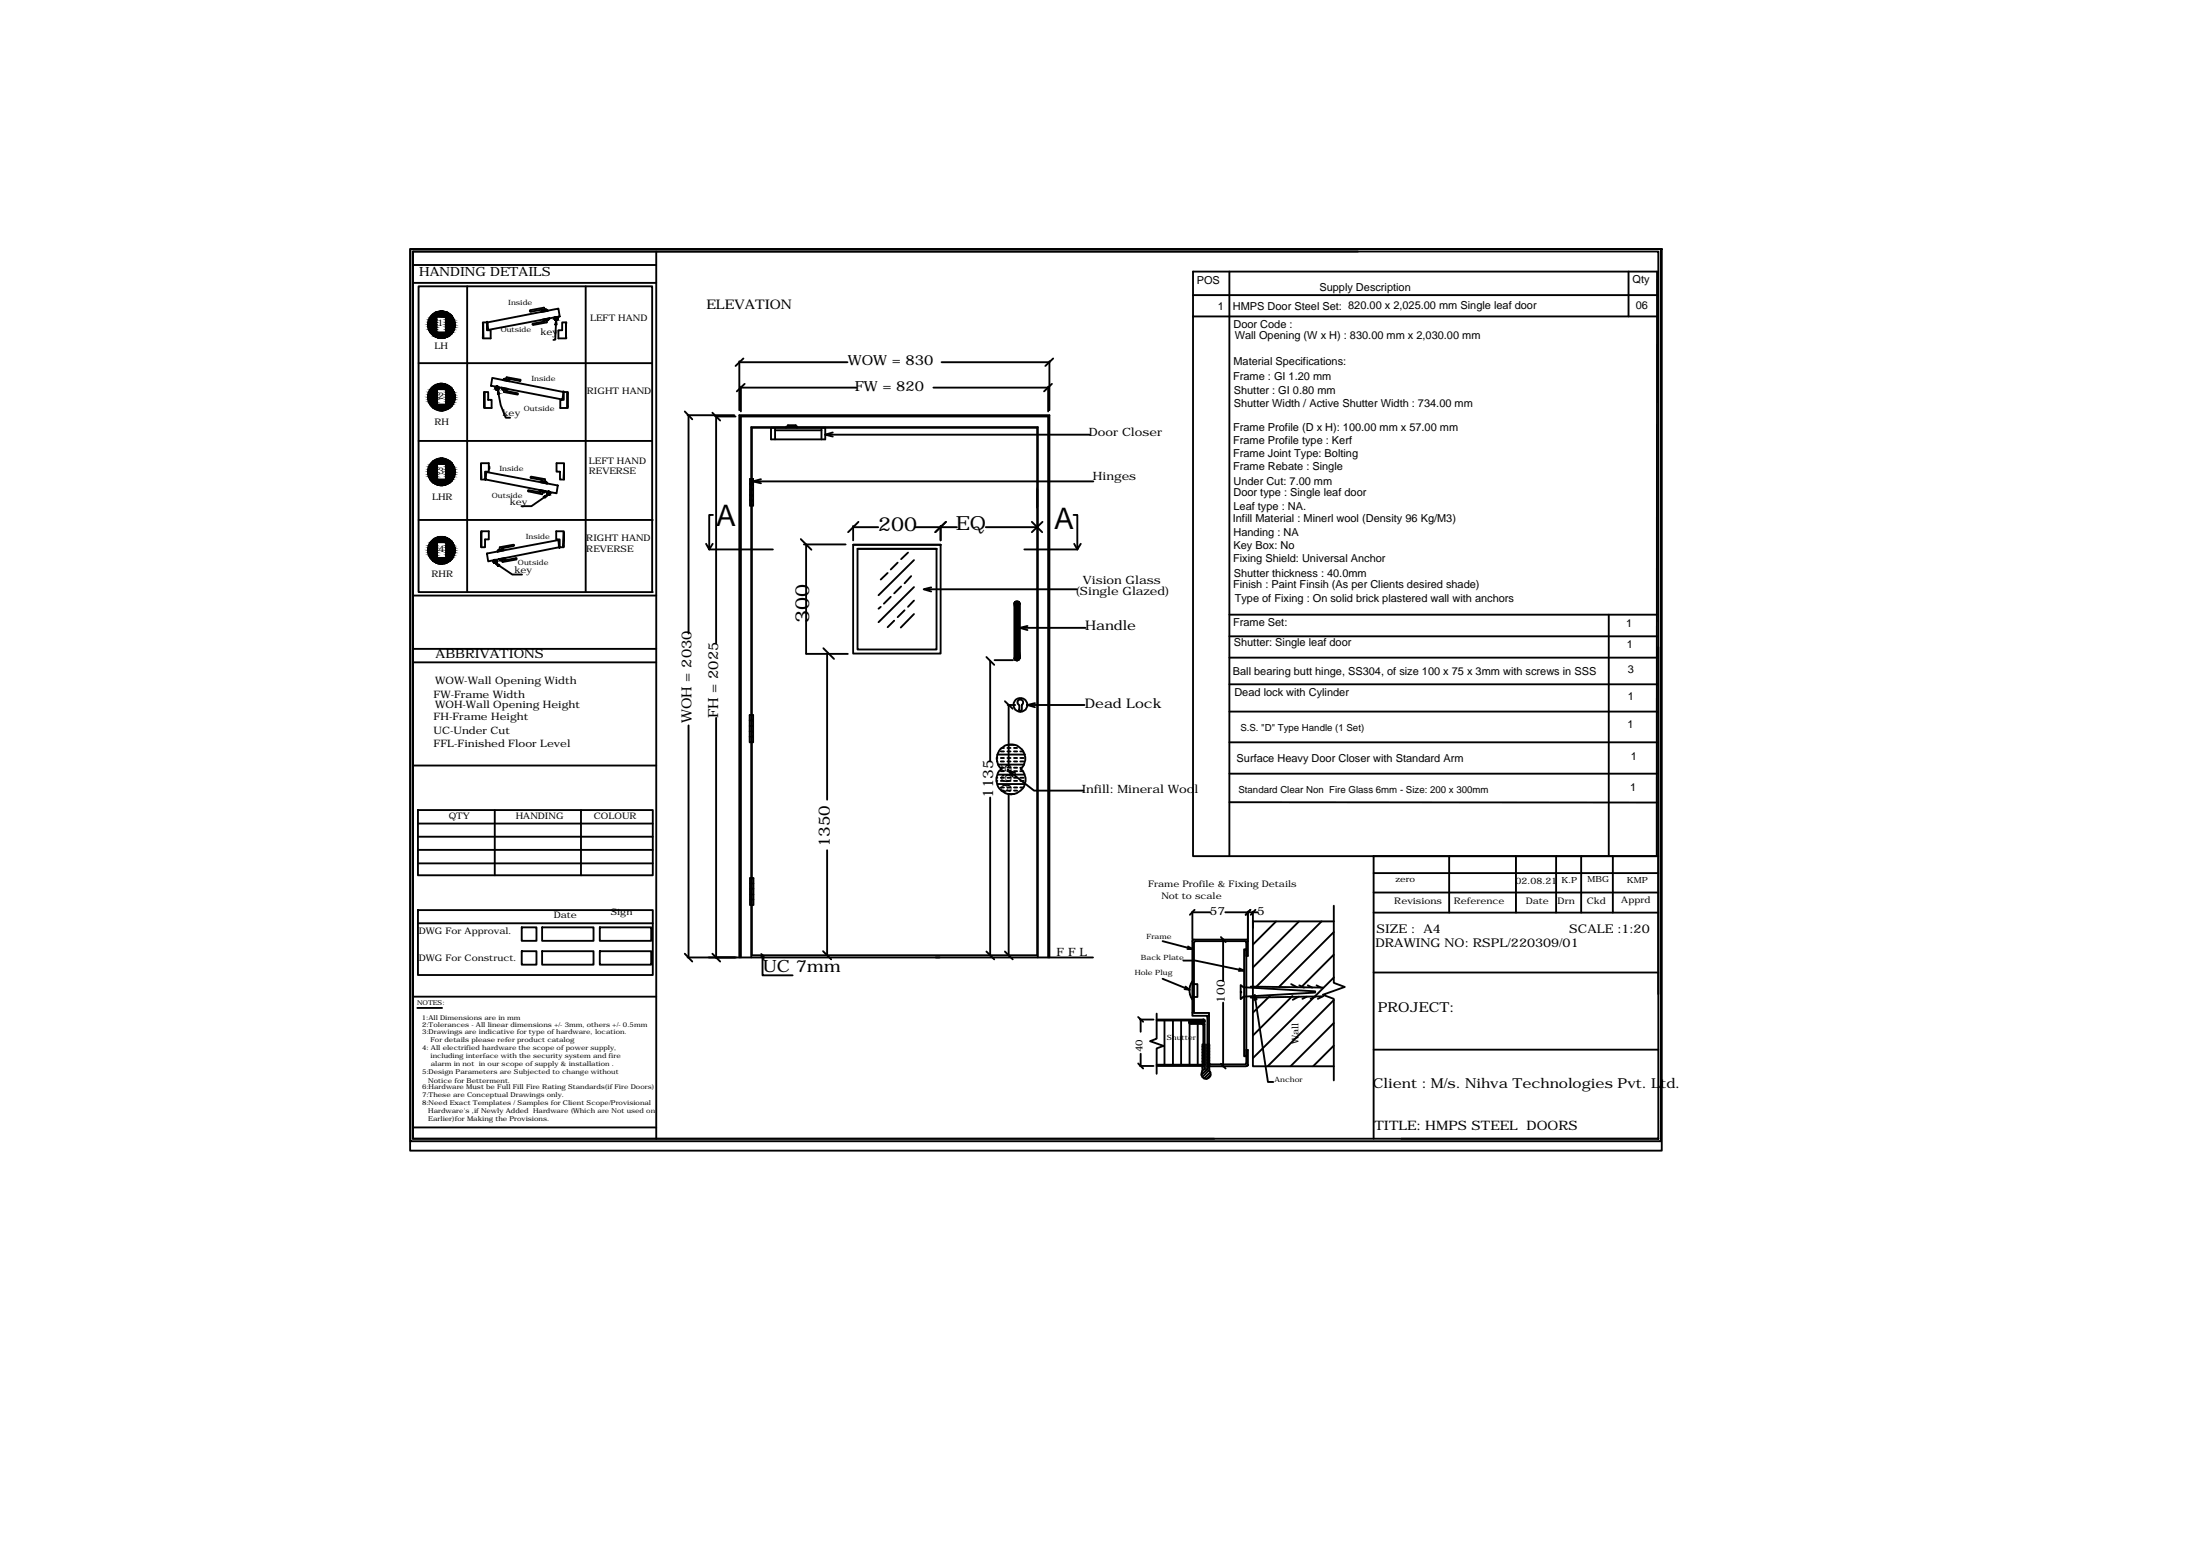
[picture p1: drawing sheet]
<svg xmlns="http://www.w3.org/2000/svg" width="297mm" height="210mm" viewBox="0 0 297 210" stroke-linecap="round" stroke-linejoin="round" font-family="sans-serif">
<!-- layer: 0 -->
<g fill="none" stroke="#000" stroke-width=".25">
<path d="M55.4 33.6h169v121.7h-169zM55.4 33.6h168.8v120.5h-168.8zM55.8 34h168.1v119.7h-168.1zM55.8 35.8h32.8M55.8 38.2h32.8M63.1 38.7v41.2M79.1 38.7v41.2M88.6 34v119.7M161.1 36.7h62.6v78.9h-62.6zM161.1 39.8h62.6M166 36.7v78.9M183.3 34h-127.5v119.7h108.2"/>
<path d="M219.9 36.7v6M56.5 49h31.6M56.5 59.5h31.6M57.8 43.8h1.1v.4zM57.8 43.8l1.1 .4h-1zM57.8 53.6h1.2v.3zM57.8 53.6l1.2 .3h-1.1zM57.9 43.5h1v.3zM57.9 43.5l1 .3h-1.1zM57.9 44.2h1v.3zM57.9 44.2l1 .3h-1zM57.9 53.3h1.1v.3z"/>
<path d="M57.9 53.3l1.1 .3h-1.2zM57.9 53.9h1.1v.4zM57.9 53.9l1.1 .4h-1.1zM57.9 43.2h1v.3zM57.9 43.2l1 .3h-1zM57.9 44.5h1v.3zM57.9 44.5l1 .3h-.8zM57.9 53h1.1v.3zM57.9 53l1.1 .3h-1.1zM57.9 54.3h1.1v.3zM57.9 54.3l1.1 .3h-.9zM58.1 42.9h.8v.3z"/>
<path d="M58.1 42.9l.8 .3h-1zM58.1 44.8h.8v.1zM58.1 44.8l.8 .1h-.7zM58.1 52.7h.9v.3zM58.1 52.7l.9 .3h-1.1zM58.1 54.6h.9zM58.2 42.8h.7v.1zM58.2 42.8l.7 .1h-.8zM58.2 44.9h2.9l-.1 .1zM58.2 44.9l2.8 .1h-2.7zM58.2 52.5l.1-.1 2.7 .1zM58.2 52.5h.8v.2z"/>
<path d="M58.2 52.5l.8 .2h-.9zM58.2 54.6h2.9l-.1 .2zM58.2 54.6l2.8 .2h-2.7zM58.3 42.6h2.7v.2zM58.3 42.6l2.7 .2h-2.8zM58.3 45h2.7l-.3 .3zM58.3 45l2.4 .3h-2.2zM58.3 52.4h2.7v.1zM58.3 54.8h2.7l-.3 .2zM58.3 54.8l2.4 .2h-2.2zM58.5 42.4l.3-.2 1.9 .2zM58.5 42.4h2.2l.3 .2z"/>
<path d="M58.5 42.4l2.5 .2h-2.7zM58.5 45.3h2.2l-.3 .1zM58.5 45.3l1.9 .1h-1.6zM58.5 52.2l.3-.2 1.9 .2zM58.5 52.2h2.2l.3 .2zM58.5 52.2l2.5 .2h-2.7zM58.5 55h2.2l-.3 .2zM58.5 55l1.9 .2h-1.6zM58.8 42.2l.3-.1 1.3 .1zM58.8 42.2h1.6l.3 .2zM58.8 45.4h1.6l-.3 .2zM58.8 45.4l1.3 .2h-1z"/>
<path d="M58.8 52l.3-.1 1.3 .1zM58.8 52h1.6l.3 .2zM58.8 55.2h1.6l-.3 .1zM58.8 55.2l1.3 .1h-1zM59.1 42.1l.4-.1 .6 .1zM59.1 42.1l1.3 .1zM59.1 45.6h1h-.3zM59.1 45.6h.7zM59.1 51.9l.4-.1 .6 .1zM59.1 51.9h1l.3 .1zM59.1 55.3h1l-.3 .1zM59.1 55.3l.7 .1z"/>
<path d="M59.5 42l.6 .1zM59.5 51.8l.6 .1zM60.2 42.8h.8l.1 .1zM60.2 42.8l.9 .1h-.9zM60.2 42.9h.9l.2 .3zM60.2 42.9l1.1 .3h-1.1zM60.2 43.2h1.1l.1 .3zM60.2 43.2l1.2 .3h-1.2zM60.2 43.5h1.2v.3zM60.2 43.5l1.2 .3h-1.2zM60.2 43.8h1.2v.4zM60.2 43.8l1.2 .4h-1.2z"/>
<path d="M60.2 44.2h1.2l-.1 .3zM60.2 44.2l1.1 .3h-1.1zM60.2 44.5h1.1l-.2 .3zM60.2 44.5l.9 .3h-.9zM60.2 44.8h.9v.1zM60.2 44.8l.9 .1h-.9zM60.2 52.5h.8l.1 .2zM60.2 52.5l.9 .2h-.9zM60.2 52.7h.9l.2 .3zM60.2 52.7l1.1 .3h-1.1zM60.2 53h1.1l.1 .3zM60.2 53l1.2 .3h-1.2z"/>
<path d="M60.2 53.3h1.2v.3zM60.2 53.3l1.2 .3h-1.2zM60.2 53.6h1.2v.3zM60.2 53.6l1.2 .3h-1.2zM60.2 53.9h1.2l-.1 .4zM60.2 53.9l1.1 .4h-1.1zM60.2 54.3h1.1l-.2 .3zM60.2 54.3l.9 .3h-.9zM60.2 54.6h.9zM65.2 43.7v-.2h.5v1.1h.6v1.1h-1.1v-.2M65.2 43.6l.1 2h-.1zM65.4 53.1v-.2h.5v1.1h.5v1.1h-1v-.2"/>
<path d="M65.4 53v1.9v-1.9M65.7 43.4l.1 .1zM65.8 43.5l9.6-1.8 .2 1-9.7 1.8zM66.5 51l9.6 1.9-.2 1-9.6-1.8zM66.9 52.3h.4zM66.9 52.3l.5 .1zM66.9 52.4h.5zM66.9 52.4h.5v.1zM66.9 52.4l.5 .1h-.5zM66.9 52.5h.5zM66.9 52.5h.4zM67 52.2h.2z"/>
<path d="M67 52.2h.3zM67 52.2l.3 .1zM67 52.5h.3zM67 52.5l.2 .1zM67 52.6h.2zM67.1 52.2h.1zM67.1 52.6h.1zM67.1 52.6h.1M67.2 52.6l.2 .5-.2 .1zM67.3 52.4a.2 .2 0 0 0-.2-.2 .2 .2 0 0 0-.2 .3 .2 .2 0 0 0 .3 0l.1-.1M67.3 53.2l.3 1.5 .7 1.7h.6M67.7 52.3l.9 .2v.1l-.9-.1z"/>
<path d="M67.8 52.6l.2 .1v.2l1.9 .3v-.1l-1.5-.3M67.8 52.5l.7 .1-.1 .1-.6-.1zM67.9 51.2l.9 .2v.1l-.9-.2zM68.1 51.1l.6 .2v.1l-.7-.2zM68.1 51.1h.2l.1-.2 1.9 .4M68.3 52.7h.1M68.4 52.7h.1M68.6 51.2l.1 .1M68.7 51.1l-.1 .1M68.7 51.1l1.5 .3M70.2 51.3l.1 .1h-.1M71.6 41.9l-.1 .1 .1 .1"/>
<path d="M73.1 42l.8-.2 .1 .2-.9 .1zM73.2 41.9l.6-.1v.1l-.6 .1zM73.2 41.7v.1M73.2 41.8l-1.5 .3M73.2 41.8v.1M73.3 43.1l.9-.1v.1l-.9 .1zM73.4 43.2l.6-.1v.1l-.6 .1zM73.4 43.3h.1v.1M73.5 43.4l-1.6 .3 .1 .2M73.8 41.8l-.3-.1-.1-.2-1.8 .4M74 43.2l-.1 .1-.1 .2-1.8 .4M74.9 42.9l.4 .1z"/>
<path d="M74.9 43h.4zM74.9 43l.4 .1zM74.9 43.1h.4zM74.9 42.9h.4zM74.9 43.1l.3 .1zM75 42.8h.2zM75 42.8l.3 .1zM75 43.2h.2zM75 43.2h.1zM75.1 42.8h.1M75.1 42.8h.1zM75.1 43.2h.1"/>
<path d="M75.1 43.8l-.1 2-.3 .1M75.1 43.2v.6h-.1zM76 52.8l.1 .1zM76.4 43.6v2v-2M76.5 43.7v-.2h-.6v1.1h-.5v1.1h1.1v-.2M76.6 53v1.9v-1.9M76.7 53.1v-.2h-.6v1.1h-.5v1.1h1.1v-.2M92.5 55.5l1 1.1M92.8 56h6.3M93 56v29.5M96.2 55.7l1 1.1M96.6 56.2h2.7"/>
<path d="M96.7 56.2v30.6M99.8 48.8v6.6M99.8 48.9h14.6M100 52.2v3.3M100 52.3h15.6M100.4 48.4l-1.1 1M100.5 51.8l-1 1M101.5 57.7h38.5v71.2h-38.5zM104.1 57.7v1.6h7.3v-1.6M104.6 58.1h6.3M104.6 57.7v1.6M106.2 57.7v-.1h1.4v.1"/>
<path d="M106.4 57.6v-.2h1v.2M110.9 57.7v1.6M111.4 58.7h35.7M112.4 58.4l-1 .3 1 .2M126 52.3h15.5M127.1 48.9h14.6M141.5 52.2v3.3M141.7 48.8v6.6M142 51.8l-1 1M142.2 48.4l-1.1 1M161.1 42.7h62.6M56.5 70.2h31.6"/>
<path d="M57.8 63.7h1.2v.4zM57.8 63.7l1.2 .4h-1.1zM57.8 74.3h1.2v.3zM57.8 74.3l1.2 .3h-1.1zM57.9 63.4h1.1v.3zM57.9 63.4l1.1 .3h-1.2zM57.9 64.1h1.1v.2zM57.9 64.1l1.1 .2h-1.1zM57.9 74h1.1v.3zM57.9 74l1.1 .3h-1.2zM57.9 74.6h1.1v.3zM57.9 74.6l1.1 .3h-1.1z"/>
<path d="M57.9 63h1.1v.4zM57.9 63l1.1 .4h-1.1zM57.9 64.3h1.1v.3zM57.9 64.3l1.1 .3h-.9zM57.9 73.7h1.1v.3zM57.9 73.7l1.1 .3h-1.1zM57.9 74.9h1.1v.3zM57.9 74.9l1.1 .3h-.9zM58.1 62.7h.9v.3zM58.1 62.7l.9 .3h-1.1zM58.1 64.6h.9v.1zM58.1 64.6l.9 .1h-.9z"/>
<path d="M58.1 73.3h.9v.4zM58.1 73.3l.9 .4h-1.1zM58.1 75.2h.9v.1zM58.1 75.2l.9 .1h-.8zM58.1 64.7h3l-.1 .2zM58.1 64.7l2.9 .2h-2.7zM58.2 73.2h.8v.1zM58.2 73.2l.8 .1h-.9zM58.2 75.3h2.9l-.1 .2zM58.2 75.3l2.8 .2h-2.7zM58.2 62.6h.8v.1zM58.2 62.6l.8 .1h-.9z"/>
<path d="M58.3 62.5h2.7v.1zM58.3 62.5l2.7 .1h-2.8zM58.3 64.9h2.7l-.3 .3zM58.3 64.9l2.4 .3h-2.2zM58.3 73.1h2.7v.1zM58.3 73.1l2.7 .1h-2.8zM58.3 75.5h2.7l-.3 .2zM58.3 75.5l2.4 .2h-2.2zM58.5 62.3l.3-.2 1.9 .2zM58.5 62.3h2.2l.3 .2zM58.5 62.3l2.5 .2h-2.7zM58.5 65.2h2.2l-.3 .1z"/>
<path d="M58.5 65.2l1.9 .1h-1.6zM58.5 72.9l.3-.2 1.9 .2zM58.5 72.9h2.2l.3 .2zM58.5 72.9l2.5 .2h-2.7zM58.5 75.7h2.2l-.3 .2zM58.5 75.7l1.9 .2h-1.6zM58.8 62.1l.3-.1 1.3 .1zM58.8 62.1h1.6l.3 .2zM58.8 65.3h1.6l-.3 .1zM58.8 65.3l1.3 .1h-1zM58.8 72.7l.3-.1 1.3 .1zM58.8 72.7h1.6l.3 .2z"/>
<path d="M58.8 75.9h1.6l-.3 .1zM58.8 75.9l1.3 .1h-1zM59.1 62l.4-.1 .6 .1zM59.1 62h1l.3 .1zM59.1 65.4h1zM59.1 65.4l.7 .1zM59.1 72.6l.4-.1 .6 .1zM59.1 72.6h1l.3 .1zM59.1 76h1zM59.1 76l.7 .1zM59.5 61.9l.6 .1zM59.5 72.5l.6 .1z"/>
<path d="M60.2 62.6h.8l.1 .1zM60.2 62.6l.9 .1h-.9zM60.2 62.7h.9l.2 .3zM60.2 62.7l1.1 .3h-1.1zM60.2 63h1.1l.1 .4zM60.2 63l1.2 .4h-1.2zM60.2 63.4h1.2v.3zM60.2 63.4l1.2 .3h-1.2zM60.2 63.7h1.2v.4zM60.2 63.7l1.2 .4h-1.2zM60.2 64.1h1.2l-.1 .2zM60.2 64.1l1.1 .2h-1.1z"/>
<path d="M60.2 64.3h1.1l-.2 .3zM60.2 64.3l.9 .3h-.9zM60.2 64.6h.9v.1zM60.2 64.6l.9 .1h-.9zM60.2 73.2h.8l.1 .1zM60.2 73.2l.9 .1h-.9zM60.2 73.3h.9l.2 .4zM60.2 73.3l1.1 .4h-1.1zM60.2 73.7h1.1l.1 .3zM60.2 73.7l1.2 .3h-1.2zM60.2 74h1.2v.3zM60.2 74l1.2 .3h-1.2z"/>
<path d="M60.2 74.3h1.2v.3zM60.2 74.3l1.2 .3h-1.2zM60.2 74.6h1.2l-.1 .3zM60.2 74.6l1.1 .3h-1.1zM60.2 74.9h1.1l-.2 .3zM60.2 74.9l.9 .3h-.9zM60.2 75.2h.9v.1zM60.2 75.2l.9 .1h-.9zM64.9 62.7v-.2h1.1v1.2h-.5v1h-.6v-.2M65 64.6l-.1-1.9 .1 1.9M65 71.9v-.2h1v1.1h-.5v1.1h-.5v-.2M65 73.8v-2v2"/>
<path d="M65 71.7v.3M65.5 64.7v.1zM65.7 63.7l9.6 1.8-.2 1.1-9.5-1.9zM65.7 74.7l9.7-1.8 .1 1-9.6 1.9zM66 62.9l.1 .1v.2l-.1 .1M66.6 75.7h.5zM66.6 75.7l.5 .1zM66.6 75.8h.5zM66.6 75.8l.5 .1zM66.6 75.9h.5zM66.7 75.6h.3zM66.7 75.6h.4z"/>
<path d="M66.7 75.6h.4v.1zM66.7 75.6l.4 .1h-.5zM66.7 75.9h.4zM66.7 75.9h.3zM66.7 75.9l.3 .1zM66.7 76h.3zM66.7 76h.2zM66.8 75.6h.1zM66.8 75.6h.2zM66.8 76h.1zM66.8 76l.6 .2-.1 .2zM66.9 75.6h.1"/>
<path d="M67.1 75.8a.22 .22 0 0 0-.3-.2 .22 .22 0 0 0-.2 .3 .22 .22 0 0 0 .4 0l.1-.1M67.1 74.4l.9-.2v.1l-.8 .2zM67.3 74.3l.6-.2v.1l-.6 .1zM67.4 75.5l.8-.2v.1l-.8 .2zM67.4 76.3l1.8 1.3h1.3M67.5 75.6l.6-.2 .1 .1-.7 .1zM67.8 74.1h.1M68.2 75.5l-.1 .1M69.3 73.5l-1.8 .4-.1 .2-.1 .2M69.3 73.5l.1 .1-.1 .1-1.6 .4M69.6 75.4l-1.5 .2h-.1M69.7 75.3l.1 .1-.1 .1"/>
<path d="M69.7 75.5l-1.8 .4-.2-.2-.2-.1M71.3 66.3v-.1l1.7 .3v-.2h-.1M71.4 66.3l1.8 .4 .1-.2h.2M71.7 64.5l-.1-.1 .2-.1 1.8 .4v.2l.2 .2M71.7 64.5l1.5 .3M72.8 66.1l.9 .2v.1l-.9-.2zM72.9 66.3h.6v.2l-.6-.2zM73 65l.9 .2v.1l-.9-.2zM73.2 64.9l.6 .2v.1l-.6-.2zM73.3 64.8l-.1 .1M73.5 67l.5-.2-.4 .4zM73.5 67.1l-1.7 1.2h-1.4"/>
<path d="M73.9 66.5h.4zM73.9 66.5l.4 .1zM73.9 66.6h.4zM73.9 66.6l.4 .1zM73.9 66.7h.4zM73.9 66.4h.3zM73.9 66.4l.4 .1zM73.9 66.7h.3zM73.9 66.7l.3 .1zM74 66.8h.2zM74 66.4h.1zM74 66.4h.2z"/>
<path d="M74 66.8h.1zM75.5 73.9h.1zM76.1 73.8v-2v2M76.1 64.6l.1-1.9-.1 1.9M76.1 71.9v-.2h-1v1.1h.5v1.1h.5v-.2M76.2 62.7v-.2h-1.1v1.2h.5v1h.6v-.2M88.1 79.9v-41.2h-31.6v41.2h31.6M96.2 73.4l-.4 .8h8.6M96.3 69.5h-.5v4.7l-.5-.8M101.3 64.6h.4v3.7h-.4zM101.3 67.5h.4M101.3 65.4h.4"/>
<path d="M101.3 66.1h.4M101.3 66.8h.4M101.7 65h45.9M102.7 64.7l-1 .3 1 .2M108.1 72.8l1.5 1.4M108.5 73.5h5.7M108.8 73.5v14.7M115.2 73.5h11.8v14.7h-11.8zM115.2 73.5h11.8M115.2 71v1.9M115.2 71.2h3.4M115.8 74.1h10.6v13.6h-10.6z"/>
<path d="M115.8 74.1h10.6M115.9 70.4l-1.4 1.4M119.8 77.3l-.9 .9M121.2 75.9l-.9 1M121.7 79.2l-1 .9M122.6 74.6l-.9 .9M123 77.8l-.9 .9M123.4 75.6l-4.8 4.7M123.4 79.2l-4.8 4.8M123.6 71.2h5.6M125.1 79.5h20.3M125.7 79.3l-1 .2 1 .3"/>
<path d="M127 71v1.9M127.7 70.4l-1.4 1.4M133.1 71.2h6.9M139.3 70.4l1.4 1.4M140.8 70.4l-1.5 1.4M144.9 69.5h.6v4.7l.4-.8M145 73.4l.5 .8h-7.2M55.8 80.4h32.8M55.8 89.4h32.8M55.8 87.6h32.8M93 97.9v31.3M96.7 96.9v32.3"/>
<path d="M101.2 96.5h.5v3.7h-.5zM101.2 99.4h.5M101.2 97.2h.5M101.2 98h.5M101.2 98.7h.5M108.8 88.3h5.7M111.2 87.5l1.4 1.4M111.7 88.2v19.8M118.9 81.9l-.3 .3M120.3 80.6l-1 .9M120.7 83.8l-.9 .9M122.1 82.4l-.9 .9"/>
<path d="M123.4 82.9l-1.8 1.8M123.4 81.1l-.8 .8M133.2 88.7l1 1M133.7 89.2v13.6M134.3 89.1h2.5M135.7 94.7l1 1M136.1 95.2h1M136.2 95.2v8.3M137 81.4h.6zM137 81.4h.6h-.6zM137 81.4l.7 .1zM137 81.5h.7v7.3z"/>
<path d="M137 81.5l.7 7.3h-.7zM137 88.8h.7zM137 88.8l.6 .1zM137 88.9h.6zM137 88.9h.6h-.6zM137 88.9l.6 .1zM137 81.5v7.3a.34 .34 0 0 0 .3 .3 .34 .34 0 0 0 .4-.3M137 81.4v-.1a.34 .34 0 0 1 .4-.1 .34 .34 0 0 1 .3 .3v7.3M137 81.3h.6zM137 81.3l.6 .1zM137 89h.6zM137 89h.5z"/>
<path d="M137 89l.5 .1zM137.1 81.2l-.1 .1 .5-.1M137.1 89.1h.4zM137.2 89.1h.3zM137.2 89.1h.2zM137.2 89.1h.1zM137.5 95.1a.37 .37 0 0 1 0-.5 .37 .37 0 0 1 .5 0 .37 .37 0 0 1 0 .5M137.6 95.2v.6M137.7 84.8h8.9M138 95.2v.6a.19 .19 0 0 1-.2 .2 .19 .19 0 0 1-.2-.2M138.7 84.5l-1 .3 1 .2M138.7 95.2h7.7"/>
<path d="M139.7 94.9l-1 .3 1 .3M166 83h57.7M166 85.9h57.7M166 88.8h57.7M166 92.4h57.7M166 96.1h57.7M217.2 83v32.6M223.9 87.3v46.9M55.8 103.3h32.8M56.4 109.3h31.7v8.9h-31.7zM56.4 111.2h31.7M56.4 112.9h31.7"/>
<path d="M56.4 114.7h31.7M56.4 116.5h31.7M66.8 109.3v8.9M78.4 109.3v8.9M101.3 118.5h.4v3.7h-.4zM101.3 120h.4M101.3 119.3h.4M111.7 114.8v14.1M133.7 107.7v21.3M134.6 105.4h.1M134.6 102.3h.1M134.6 105h.1"/>
<path d="M134.6 102.8h.1M134.7 101.9h3.7M134.7 105.8h3.7M134.7 104.6h3.6M134.7 103.2h3.6M135.1 101.4h.5M135.1 102.8h.5M135.1 104.1h.5M135.1 105.4h.5M135.1 102.3h.5M135.1 103.6h.5M135.1 105h.5"/>
<path d="M135.1 106.3h.5M135.2 103.8a1.97 1.97 0 0 0-.1 2.8 1.97 1.97 0 0 0 2.8 0 1.97 1.97 0 0 0-.1-2.8M135.2 103.8a1.9 1.9 0 0 1-.1-2.7 1.9 1.9 0 0 1 2.8 0 1.9 1.9 0 0 1-.1 2.7M135.2 106.7h.4M135.2 101h.4M136 101.4h.4M136 102.8h.4M136 104.1h.4M136 105.4h.4M136 106.7h.4M136 101h.4M136 102.3h.4"/>
<path d="M136 103.6h.4M136 105h.4M136 106.3h.4M136.1 103.9l3.5 2.8h6.7M136.1 100.5h.8M136.1 107.2h.8M136.2 107.2v21.8M136.9 101.4h.4M136.9 102.8h.4M136.9 104.1h.4M136.9 105.4h.4M136.9 106.7h.4"/>
<path d="M136.9 101h.4M136.9 102.3h.4M136.9 103.6h.4M136.9 105h.4M136.9 106.3h.4M137.1 104.4l-1-.5 .6 .9M137.8 101.4h.4M137.8 102.8h.4M137.8 104.1h.3M137.8 105.4h.4M137.8 102.3h.4M137.8 103.6h.2"/>
<path d="M137.8 105h.4M137.8 106.3h.4M166 100.2h57.7M166 104.4h57.7M166 108.3h57.6M185.5 117.9h38.4M195.7 115.6v7.6M204.7 115.6v7.6M210.1 115.6v7.6M213.5 115.6v7.6M217.8 115.6v7.6M223.9 115.6h-38.4v38.1"/>
<path d="M55.8 134.5h32.8M56.3 136.1h3.4M56.4 122.9h31.7v8.7h-31.7zM56.4 124.6h31.7M70.4 125.2h2v1.8h-2zM70.4 128.4h2v1.8h-2zM73.2 125.2h6.9v1.8h-6.9zM73.2 128.4h6.9v1.8h-6.9zM81 125.2h6.9v1.8h-6.9zM81 128.4h6.9v1.8h-6.9zM92.5 128.7l1 1.1M92.8 129.2h54.8"/>
<path d="M96.2 128.7l1 1.1M99.8 129.2v-73.2h41.9v73.2M100 129.2v-73h41.5v73M101.3 120.7h.4M101.3 121.4h.4M101.4 129.2v-71.5h38.7v71.5M102.8 128.8l.3 .3M102.8 129.1l.3 .4M103 128.9v2.8h4M111.1 128.4l1.1 1.1M133.2 128.4l1 1.1M135.7 128.4l1 1.1"/>
<path d="M153.7 137.3l.6 .6M153.9 137.6h1.8M154 137.6v1.7M156.2 136.8v3.4l-.9 .3 1.8 .7-.9 .3v3.4M156.2 137.6h6.2M156.2 137.8h6.2M157 132.1l3.6 1.5M157 127l4 1.1M157.2 137.8v5.9M158.4 137.8v5.9M159.5 137.8v5.9M159.8 129.7h1.6l6.6 1.3"/>
<path d="M160.1 133.2l.5 .4-.7-.1M160.4 127.8l.6 .3h-.7M160.6 137.8v5.9M160.8 137.8l-.3 .1 .1 .3h.1M160.8 138.2h1.5M161 132.8h.7v1.8h-.7M161 132.5a2.16 2.16 0 0 0 0 2.4M161 123.1v3.7M161 123.1h2.4M161 134.7h.2M161 132.8h.2M161.2 137.9v.2"/>
<path d="M161.3 122.8l-.6 .7M161.7 138.2v5.5M161.9 137.8v.1M162.3 138.2l.2 .2v5.2l-.2 .1M162.5 137.6l.1 .1a.24 .24 0 0 1 .1 .3 .24 .24 0 0 1-.3 .1h-1.6l-.1-.1 1.8-.1v-.1M162.5 138.1l.1 .2M162.6 138.3v5.5h-.2M164.8 126.5l.7 .7M165.1 126.8v5.6M165.1 135.3v8.6M165.4 123.1h4.4M167.3 130.7l.7 .3-.7 .1"/>
<path d="M168 128.1h.3v14.5h-.3zM168.1 127h-6.7l-.2 .1v9.6h2v6.8l.2 .2h4.8l.1-.2M168.1 127l.2 .3M168.3 126.8h-7.2l-.1 .2v10.1h2v6.7l.2 .1M168.3 126.8l.2 .2M168.5 123.1v3.7M168.5 127v2h-.2v-1.7M168.8 122.8l-.6 .7M168.9 133.2l9.7 .1M169.2 123.1v2.2M169.2 124.4v.1M169.4 134.3l1.8 11.8h.7"/>
<path d="M169.5 122.8l-.6 .7M169.7 134.9l-.3-.6-.1 .7M171.5 134.4l-2.3 2.3M172.3 124.4l-3.1 3.1M174.3 132.8l.8 .5M174.5 134.5l-5.3 5.3M175.3 134.5l-.8 .5M175.4 124.4l-6.2 6.2M175.4 133l.7 .3M176.4 134.5l-.5 .3M176.6 133l.6 .3M177.6 133.8l-9.7-.5-.4-.3v.9h.1h-.1v1l.4-.4 9.7-.5"/>
<path d="M177.6 134.5l-.6 .3M177.8 133l.6 .3M178.4 124.4l-8.8 8.8M178.5 134.5l-.6 .3M178.6 134.5l-9.7 .2M180.1 124.4h-10.9v19.5h10.9M180.1 122.3v10.4l1.5 .5-3 1.1 1.5 .5v11M180.1 125.8l-7.4 7.4M180.1 128.9l-4.4 4.4M180.1 132l-10.9 10.8M180.1 135l-8.9 8.9M180.1 138.1l-5.9 5.8"/>
<path d="M185.5 131.3h38.4M185.5 120.5h38.4M185.5 123.2h38.4M55.8 152.2h32.8M153.7 143.6l.6 .6M153.9 143.9h1.8M154 142.2v1.7M156.2 143.9h6.2M156.2 143.7h6.1M162.3 144.6a.63 .63 0 0 0 .1 .8 .63 .63 0 0 0 .8 .1 .63 .63 0 0 0 .1-.9M162.6 141.1l-.3 .2M162.6 141.5l-.3 .1"/>
<path d="M162.6 141.9l-.3 .2M162.6 142.3l-.3 .2M162.6 142.7l-.3 .2M162.6 143.1l-.3 .2M162.6 143.5l-.2 .1M162.7 144.4v-3.4h-.4v3.6M162.7 143.8l-.4 .3M162.7 144.2l-.4 .3M162.9 144.4l-.7 .7M163 144.4v-3.4h.3v3.6M163.1 141l-.1 .1M163.2 143.9h5.1"/>
<path d="M163.3 141.1l-.3 .4M163.3 141.6l-.3 .3M163.3 141.9l-.3 .4M163.3 142.4l-.3 .3M163.3 142.8l-.3 .3M163.3 143.2l-.3 .3M163.3 143.6l-.3 .3M163.3 144l-.3 .3M163.3 144.4l-1 1M163.4 144.7l-.8 .9M163.4 145.1l-.5 .5M164.8 143.6l.7 .6"/>
<path d="M168.3 143.5v-1.8h.2v2M168.5 143.7l-.1 .2h-.1M180.1 141.1l-2.8 2.8M185.5 141.7h38.4M189.2 153.7h34.7"/>
<circle cx="59.6" cy="53.6" r="1.83"/>
<circle cx="59.6" cy="43.8" r="1.83"/>
<circle cx="75.1" cy="43" r=".2"/>
<circle cx="59.6" cy="74.3" r="1.81"/>
<circle cx="59.6" cy="63.7" r="1.81"/>
<circle cx="74.1" cy="66.6" r=".22"/>
<circle cx="137.8" cy="95.1" r=".92"/>
</g>
<g fill="#000" stroke="#000" stroke-width=".14">
<path d="M75.1 43.2l.1 .6h-.2z"/>
<path d="M58.2 42.8l.7 .1v-.1zM58.2 42.8l.7 .1h-.8z"/>
<path d="M58.1 42.9l.8 .3v-.3zM58.1 42.9l.8 .3h-1z"/>
<path d="M57.9 43.2l1 .3v-.3zM57.9 43.2l1 .3h-1z"/>
<path d="M57.9 43.5l1 .4v-.4zM57.9 43.5l1 .4h-1.1z"/>
<path d="M57.8 43.9l1.1 .3v-.3zM57.8 43.9l1.1 .3h-1z"/>
<path d="M57.9 44.2l1 .3v-.3zM57.9 44.2l1 .3h-1z"/>
<path d="M57.9 44.5l1 .3v-.3zM57.9 44.5l1 .3h-.8z"/>
<path d="M58.1 44.8l.8 .1v-.1zM58.1 44.8l.8 .1h-.7z"/>
<path d="M58.2 52.5l.8 .2v-.2zM58.2 52.5l.8 .2h-.9z"/>
<path d="M58.1 52.7l.9 .3v-.3zM58.1 52.7l.9 .3h-1.1z"/>
<path d="M57.9 53l1.1 .3v-.3zM57.9 53l1.1 .3h-1.1z"/>
<path d="M57.9 53.3l1.1 .3v-.3zM57.9 53.3l1.1 .3h-1.2z"/>
<path d="M57.8 53.6l1.2 .3v-.3zM57.8 53.6l1.2 .3h-1.1z"/>
<path d="M57.9 53.9l1.1 .4v-.4zM57.9 53.9l1.1 .4h-1.1z"/>
<path d="M57.9 54.3l1.1 .3v-.3zM57.9 54.3l1.1 .3h-.9z"/>
<path d="M58.1 54.6l.9 .1v-.1zM58.1 54.6l.9 .1h-.8z"/>
<path d="M59.5 42l.6 .1zM59.1 42.1l.4-.1 .6 .1z"/>
<path d="M59.5 51.8l.6 .1zM59.1 51.9l.4-.1 .6 .1z"/>
<path d="M59.1 42.1l1.3 .1-.3-.1zM58.8 42.2l.3-.1 1.3 .1z"/>
<path d="M59.1 45.6h.7h.3zM59.1 45.6h.7z"/>
<path d="M59.1 51.9l1.3 .1-.3-.1zM58.8 52l.3-.1 1.3 .1z"/>
<path d="M59.1 55.3l.7 .1 .3-.1zM59.1 55.3l.7 .1z"/>
<path d="M58.8 42.2l1.9 .2-.3-.2zM58.5 42.4l.3-.2 1.9 .2z"/>
<path d="M58.8 45.5l1.3 .1 .3-.1zM58.8 45.5l1.3 .1z"/>
<path d="M58.8 52l1.9 .2-.3-.2zM58.5 52.2l.3-.2 1.9 .2z"/>
<path d="M58.8 55.2l1.3 .1 .3-.1zM58.8 55.2l1.3 .1h-1z"/>
<path d="M58.5 42.4l2.5 .2-.3-.2zM58.5 42.4l2.5 .2h-2.7z"/>
<path d="M58.5 45.3l1.9 .2 .3-.2zM58.5 45.3l1.9 .2h-1.6z"/>
<path d="M58.5 52.2l2.5 .2-.3-.2zM58.5 52.2l2.5 .2h-2.7z"/>
<path d="M58.5 55l1.9 .2 .3-.2zM58.5 55l1.9 .2h-1.6z"/>
<path d="M58.3 42.6l2.7 .2v-.2zM58.3 42.6l2.7 .2h-2.8z"/>
<path d="M58.3 45l2.4 .3 .3-.3zM58.3 45l2.4 .3h-2.2z"/>
<path d="M58.3 52.4l2.7 .1v-.1zM58.2 52.5l.1-.1 2.7 .1z"/>
<path d="M58.3 54.8l2.4 .2 .3-.2zM58.3 54.8l2.4 .2h-2.2z"/>
<path d="M60.2 42.8l.9 .1-.1-.1zM60.2 42.8l.9 .1h-.9z"/>
<path d="M60.2 52.5l.9 .2-.1-.2zM60.2 52.5l.9 .2h-.9z"/>
<path d="M58.2 44.9l2.8 .1 .1-.1zM58.2 44.9l2.8 .1h-2.7z"/>
<path d="M58.2 54.7l2.8 .1 .1-.1zM58.2 54.7l2.8 .1h-2.7z"/>
<path d="M60.2 42.9l1.1 .3-.2-.3zM60.2 42.9l1.1 .3h-1.1z"/>
<path d="M60.2 44.8l.9 .1v-.1zM60.2 44.8l.9 .1h-.9z"/>
<path d="M60.2 52.7l1.1 .3-.2-.3zM60.2 52.7l1.1 .3h-1.1z"/>
<path d="M60.2 54.6l.9 .1v-.1zM60.2 54.6l.9 .1h-.9z"/>
<path d="M60.2 43.2l1.2 .3-.1-.3zM60.2 43.2l1.2 .3h-1.2z"/>
<path d="M60.2 44.5l.9 .3 .2-.3zM60.2 44.5l.9 .3h-.9z"/>
<path d="M60.2 53l1.2 .3-.1-.3zM60.2 53l1.2 .3h-1.2z"/>
<path d="M60.2 54.3l.9 .3 .2-.3zM60.2 54.3l.9 .3h-.9z"/>
<path d="M60.2 43.5l1.2 .4v-.4zM60.2 43.5l1.2 .4h-1.2z"/>
<path d="M60.2 44.2l1.1 .3 .1-.3zM60.2 44.2l1.1 .3h-1.1z"/>
<path d="M60.2 53.3l1.2 .3v-.3zM60.2 53.3l1.2 .3h-1.2z"/>
<path d="M60.2 53.9l1.1 .4 .1-.4zM60.2 53.9l1.1 .4h-1.1z"/>
<path d="M60.2 43.9l1.2 .3v-.3zM60.2 43.9l1.2 .3h-1.2z"/>
<path d="M60.2 53.6l1.2 .3v-.3zM60.2 53.6l1.2 .3h-1.2z"/>
<path d="M66.9 52.4h.5zM66.9 52.4h.5z"/>
<path d="M67.1 52.2h.1zM67 52.2h.2z"/>
<path d="M67 52.2h.3zM67 52.2h.3z"/>
<path d="M67 52.6h.2zM67 52.6h.2z"/>
<path d="M67 52.6h.2zM67 52.6h.2z"/>
<path d="M67.2 52.6l.2 .6h-.2zM67.2 53.2h.2z"/>
<path d="M67 52.2l.3 .1zM67 52.2l.3 .1z"/>
<path d="M67 52.5h.3zM67 52.5l.2 .1z"/>
<path d="M66.9 52.3h.4zM66.9 52.3h.4z"/>
<path d="M66.9 52.3l.5 .1zM66.9 52.3l.5 .1z"/>
<path d="M66.9 52.5h.4zM66.9 52.5h.5z"/>
<path d="M66.9 52.5h.4zM66.9 52.5h.4z"/>
<path d="M66.9 52.5h.4zM66.9 52.5h.4z"/>
<path d="M66.9 52.4l.5 .1v-.1zM66.9 52.4l.5 .1h-.5z"/>
<path d="M75.1 42.8h.1zM75.1 42.8h.1z"/>
<path d="M75 42.8h.2zM75 42.8h.2z"/>
<path d="M75 43.2h.2zM75 43.2h.2z"/>
<path d="M75 42.8l.3 .1zM75 42.8l.3 .1z"/>
<path d="M75 43.2h.2zM75 43.2h.2z"/>
<path d="M74.9 43.1h.4zM74.9 43.1h.4z"/>
<path d="M74.9 43.1h.4zM74.9 43.1l.3 .1z"/>
<path d="M74.9 42.9h.4zM74.9 42.9h.4z"/>
<path d="M74.9 42.9h.4zM74.9 42.9h.4z"/>
<path d="M74.9 42.9l.4 .1zM74.9 42.9l.4 .1z"/>
<path d="M74.9 43h.4zM74.9 43h.4z"/>
<path d="M74.9 43l.4 .1zM74.9 43l.4 .1z"/>
<path d="M74.9 43.1h.4zM74.9 43.1h.4z"/>
<path d="M74.9 43.1h.4zM74.9 43.1h.4z"/>
<path d="M58.2 62.6l.8 .1v-.1zM58.2 62.6l.8 .1h-.9z"/>
<path d="M58.1 62.7l.9 .3v-.3zM58.1 62.7l.9 .3h-1.1z"/>
<path d="M57.9 63l1.1 .4v-.4zM57.9 63l1.1 .4h-1.1z"/>
<path d="M57.9 63.4l1.1 .3v-.3zM57.9 63.4l1.1 .3h-1.2z"/>
<path d="M57.8 63.7l1.2 .4v-.4zM57.8 63.7l1.2 .4h-1.1z"/>
<path d="M57.9 64.1l1.1 .2v-.2zM57.9 64.1l1.1 .2h-1.1z"/>
<path d="M57.9 64.3l1.1 .3v-.3zM57.9 64.3l1.1 .3h-.9z"/>
<path d="M58.1 64.6l.9 .1v-.1zM58.1 64.6l.9 .1h-.9z"/>
<path d="M58.2 73.2l.8 .1v-.1zM58.2 73.2l.8 .1h-.9z"/>
<path d="M58.1 73.3l.9 .4v-.4zM58.1 73.3l.9 .4h-1.1z"/>
<path d="M57.9 73.7l1.1 .3v-.3zM57.9 73.7l1.1 .3h-1.1z"/>
<path d="M57.9 74l1.1 .3v-.3zM57.9 74l1.1 .3h-1.2z"/>
<path d="M57.8 74.3l1.2 .3v-.3zM57.8 74.3l1.2 .3h-1.1z"/>
<path d="M57.9 74.6l1.1 .3v-.3zM57.9 74.6l1.1 .3h-1.1z"/>
<path d="M57.9 74.9l1.1 .3v-.3zM57.9 74.9l1.1 .3h-.9z"/>
<path d="M58.1 75.2l.9 .1v-.1zM58.1 75.2l.9 .1h-.8z"/>
<path d="M59.5 61.9l.6 .1zM59.1 62h1z"/>
<path d="M59.5 72.5l.6 .1zM59.1 72.6l.4-.1 .6 .1z"/>
<path d="M59.1 62l1.3 .1-.3-.1zM58.8 62.1l.3-.1 1.3 .1z"/>
<path d="M59.1 65.4h1zM59.1 65.4l.7 .1z"/>
<path d="M59.1 72.6l1.3 .1-.3-.1zM58.8 72.7l.3-.1 1.3 .1z"/>
<path d="M59.1 76h1zM59.1 76l.7 .1z"/>
<path d="M58.8 62.1l1.9 .2-.3-.2zM58.5 62.3l.3-.2 1.9 .2z"/>
<path d="M58.8 65.3l1.3 .1 .3-.1zM58.8 65.3l1.3 .1h-1z"/>
<path d="M58.8 72.7l1.9 .2-.3-.2zM58.5 72.9l.3-.2 1.9 .2z"/>
<path d="M58.8 75.9l1.3 .1 .3-.1zM58.8 75.9l1.3 .1h-1z"/>
<path d="M58.5 62.3l2.5 .2-.3-.2zM58.5 62.3l2.5 .2h-2.7z"/>
<path d="M58.5 65.2l1.9 .1 .3-.1zM58.5 65.2l1.9 .1h-1.6z"/>
<path d="M58.5 72.9l2.5 .2-.3-.2zM58.5 72.9l2.5 .2h-2.7z"/>
<path d="M58.5 75.7l1.9 .2 .3-.2zM58.5 75.7l1.9 .2h-1.6z"/>
<path d="M58.3 62.5l2.7 .1v-.1zM58.3 62.5l2.7 .1h-2.8z"/>
<path d="M58.3 64.9l2.4 .3 .3-.3zM58.3 64.9l2.4 .3h-2.2z"/>
<path d="M58.3 73.1l2.7 .1v-.1zM58.3 73.1l2.7 .1h-2.8z"/>
<path d="M58.3 75.5l2.4 .2 .3-.2zM58.3 75.5l2.4 .2h-2.2z"/>
<path d="M60.2 62.6l.9 .1-.1-.1zM60.2 62.6l.9 .1h-.9z"/>
<path d="M60.2 73.2l.9 .1-.1-.1zM60.2 73.2l.9 .1h-.9z"/>
<path d="M58.1 64.7l2.9 .2 .1-.2zM58.1 64.7l2.9 .2h-2.7z"/>
<path d="M58.2 75.3l2.8 .2 .1-.2zM58.2 75.3l2.8 .2h-2.7z"/>
<path d="M60.2 62.7l1.1 .3-.2-.3zM60.2 62.7l1.1 .3h-1.1z"/>
<path d="M60.2 64.6l.9 .1v-.1zM60.2 64.6l.9 .1h-.9z"/>
<path d="M60.2 73.3l1.1 .4-.2-.4zM60.2 73.3l1.1 .4h-1.1z"/>
<path d="M60.2 75.2l.9 .1v-.1zM60.2 75.2l.9 .1h-.9z"/>
<path d="M60.2 63l1.2 .4-.1-.4zM60.2 63l1.2 .4h-1.2z"/>
<path d="M60.2 64.3l.9 .3 .2-.3zM60.2 64.3l.9 .3h-.9z"/>
<path d="M60.2 73.7l1.2 .3-.1-.3zM60.2 73.7l1.2 .3h-1.2z"/>
<path d="M60.2 74.9l.9 .3 .2-.3zM60.2 74.9l.9 .3h-.9z"/>
<path d="M60.2 63.4l1.2 .3v-.3zM60.2 63.4l1.2 .3h-1.2z"/>
<path d="M60.2 64.1l1.1 .2 .1-.2zM60.2 64.1l1.1 .2h-1.1z"/>
<path d="M60.2 74l1.2 .3v-.3zM60.2 74l1.2 .3h-1.2z"/>
<path d="M60.2 74.6l1.1 .3 .1-.3zM60.2 74.6l1.1 .3h-1.1z"/>
<path d="M60.2 63.7l1.2 .4v-.4zM60.2 63.7l1.2 .4h-1.2z"/>
<path d="M60.2 74.3l1.2 .3v-.3zM60.2 74.3l1.2 .3h-1.2z"/>
<path d="M66.6 75.7h.5zM66.6 75.7h.5z"/>
<path d="M66.8 76l.6 .2h-.3zM67.1 76.2l.2 .2 .1-.2z"/>
<path d="M66.8 75.6h.1zM66.8 75.6h.1z"/>
<path d="M66.8 75.6h.2zM66.8 75.6h.2z"/>
<path d="M66.8 76h.1zM66.8 76h.1z"/>
<path d="M66.7 75.6h.3zM66.7 75.6h.3z"/>
<path d="M66.7 75.6h.4zM66.7 75.6h.4z"/>
<path d="M66.7 75.9h.3zM66.7 75.9l.3 .1z"/>
<path d="M66.7 75.6l.4 .1v-.1zM66.7 75.6l.4 .1h-.5z"/>
<path d="M66.6 75.7l.5 .1zM66.6 75.7l.5 .1z"/>
<path d="M66.6 75.8h.5zM66.6 75.8h.5z"/>
<path d="M66.6 75.8l.5 .1zM66.6 75.8l.5 .1z"/>
<path d="M66.6 75.9h.5zM66.6 75.9h.5z"/>
<path d="M66.7 75.9h.4zM66.7 75.9h.3z"/>
<path d="M73.9 66.7h.4zM73.9 66.7h.4z"/>
<path d="M73.5 67l.5-.2-.3 .2zM73.5 67l.1 .2 .1-.2z"/>
<path d="M74 66.8h.1zM74 66.8h.1z"/>
<path d="M74 66.4h.2zM74 66.4h.2z"/>
<path d="M74 66.4h.3zM73.9 66.4h.4z"/>
<path d="M74 66.8h.2zM74 66.8h.2z"/>
<path d="M73.9 66.4l.4 .1v-.1zM73.9 66.4l.4 .1h-.4z"/>
<path d="M73.9 66.5h.4zM73.9 66.5h.4z"/>
<path d="M73.9 66.7h.4zM73.9 66.7l.3 .1z"/>
<path d="M73.9 66.5h.4zM73.9 66.5h.4z"/>
<path d="M73.9 66.5l.4 .1zM73.9 66.5l.4 .1z"/>
<path d="M73.9 66.6h.4zM73.9 66.6h.4z"/>
<path d="M73.9 66.6l.4 .1zM73.9 66.6l.4 .1z"/>
<path d="M73.9 66.7h.4zM73.9 66.7h.4z"/>
<path d="M137.2 89.1h.3zM137.2 89.1l.2 .1z"/>
<path d="M137.1 81.2l.4 .1zM137.1 81.2l.4 .1z"/>
<path d="M137.1 89.1h.4zM137.1 89.1h.4z"/>
<path d="M137.1 81.3h.5zM137 81.3h.6z"/>
<path d="M137.1 89h.4zM137.1 89l.4 .1z"/>
<path d="M137 81.3l.6 .1zM137 81.3l.6 .1z"/>
<path d="M137 89h.6zM137 89h.5z"/>
<path d="M137 81.4h.6zM137 81.4h.6h-.6z"/>
<path d="M137 81.4l.7 .1zM137 81.4l.7 .1z"/>
<path d="M137 88.9h.6zM137 88.9h.6h-.6z"/>
<path d="M137 88.9h.6zM137 88.9l.6 .1z"/>
<path d="M137 81.5l.7 7.3v-7.3zM137 81.5l.7 7.3h-.7z"/>
<path d="M137 88.8h.7zM137 88.8l.6 .1z"/>
</g>
<g font-size="4">
<text x="96.7" y="71">A</text>
<text x="142.3" y="71.4">A</text>
</g>
<g font-size="2.6">
<text x="118.6" y="71.7">200</text>
<text x="129" y="71.5">EQ</text>
<text x="109.3" y="84.1" transform="rotate(-90 109.3 84.1)">300</text>
</g>
<text font-size="2.3" x="103" y="131.1">UC 7mm</text>
<text font-size="2.1" x="112.1" y="114.4" transform="rotate(-90 112.1 114.4)">1350</text>
<g font-size="2">
<text x="134.1" y="107.7" transform="rotate(-90 134.1 107.7)">1135</text>
<text x="136.6" y="107" transform="rotate(-90 136.6 107)">965</text>
</g>
<g font-size="1.9">
<text x="114.5" y="49.3">WOW = 830</text>
<text x="115.4" y="52.7">FW = 820</text>
<text x="93.3" y="97.6" transform="rotate(-90 93.3 97.6)">WOH = 2030</text>
<text x="97" y="96.9" transform="rotate(-90 97 96.9)">FH = 2025</text>
<text x="186" y="136.6">PROJECT:</text>
<text x="185.4" y="146.8">Client : M/s. Nihva Technologies Pvt. Ltd.</text>
</g>
<g font-size="1.8">
<text x="95.4" y="41.7">ELEVATION</text>
<text x="146.5" y="85">Handle</text>
<text x="146.5" y="95.6">Dead Lock</text>
<text x="185.6" y="152.5">TITLE: HMPS STEEL DOORS</text>
</g>
<g font-size="1.7">
<text x="56.6" y="37.3">HANDING DETAILS</text>
<text x="58.8" y="88.8">ABBRIVATIONS</text>
</g>
<g font-size="1.6">
<text x="185.8" y="126">SIZE : A4</text>
<text x="211.9" y="126">SCALE :1:20</text>
<text x="185.7" y="127.8">DRAWING NO: RSPL/220309/01</text>
</g>
<g font-size="1.5">
<text x="161.6" y="38.3">POS</text>
<text x="164.4" y="41.8">1</text>
<text x="166.5" y="41.9">HMPS Door Steel Set: 820.00 x 2,025.00 mm Single leaf door</text>
<text x="178.1" y="39.2">Supply Description</text>
<text x="220.4" y="38.2">Qty</text>
<text x="220.9" y="41.7">06</text>
<text x="166.5" y="44.3">Door Code :</text>
<text x="166.7" y="45.7">Wall Opening (W x H) : 830.00 mm x 2,030.00 mm</text>
<text x="166.5" y="51.4">Frame : GI 1.20 mm</text>
<text x="166.5" y="49.3">Material Specifications:</text>
<text x="166.6" y="53.1">Shutter : GI 0.80 mm</text>
<text x="147" y="58.9">Door Closer</text>
<text x="166.5" y="58.1">Frame Profile (D x H): 100.00 mm x 57.00 mm</text>
<text x="166.5" y="59.9">Frame Profile type : Kerf</text>
<text x="166.6" y="54.9">Shutter Width / Active Shutter Width : 734.00 mm</text>
<text x="147.6" y="64.8">Hinges</text>
<text x="166.5" y="61.7">Frame Joint Type: Bolting</text>
<text x="166.5" y="63.4">Frame Rebate : Single</text>
<text x="166.5" y="65.5">Under Cut: 7.00 mm</text>
<text x="166.5" y="70.5">Infill Material : Minerl wool (Density 96 Kg/M3)</text>
<text x="166.5" y="67">Door type : Single leaf door</text>
<text x="166.5" y="68.8">Leaf type : NA.</text>
<text x="166.5" y="75.8">Fixing Shield: Universal Anchor</text>
<text x="166.5" y="72.3">Handing : NA</text>
<text x="166.5" y="74.1">Key Box: No</text>
<text x="166.6" y="77.9">Shutter thickness : 40.0mm</text>
<text x="145.2" y="80.3">(Single Glazed)</text>
<text x="146.2" y="78.8">Vision Glass</text>
<text x="166.5" y="79.4">Finish : Paint Finsih (As per Clients desired shade)</text>
<text x="166.7" y="81.2">Type of Fixing : On solid brick plastered wall with anchors</text>
<text x="166.5" y="84.5">Frame Set:</text>
<text x="166.6" y="87.2">Shutter: Single leaf door</text>
<text x="219.5" y="84.6">1</text>
<text x="219.7" y="87.5">1</text>
<text x="166.5" y="91.1">Ball bearing butt hinge, SS304, of size 100 x 75 x 3mm with screws in SSS</text>
<text x="166.7" y="94">Dead lock with Cylinder</text>
<text x="219.8" y="90.9">3</text>
<text x="219.8" y="94.5">1</text>
<text x="219.8" y="98.3">1</text>
<text x="146" y="107">Infill: Mineral Wool</text>
<text x="167" y="102.8">Surface Heavy Door Closer with Standard Arm</text>
<text x="220.1" y="106.8">1</text>
<text x="220.2" y="102.6">1</text>
<text x="163.4" y="123.5">57</text>
<text x="169.8" y="123.5">5</text>
<text x="142.7" y="129">F F L</text>
<text x="165.4" y="135.3" transform="rotate(-90 165.4 135.3)">100</text>
</g>
<g font-size="1.4">
<text x="58.5" y="94.2">FW-Frame Width</text>
<text x="58.8" y="92.3">WOW-Wall Opening Width</text>
<text x="58.8" y="95.6">WOH-Wall Opening Height</text>
<text x="58.5" y="97.2">FH-Frame Height</text>
<text x="58.5" y="99.1">UC-Under Cut</text>
<text x="58.5" y="100.8">FFL-Finished Floor Level</text>
</g>
<g font-size="1.3">
<text x="167.5" y="98.7">S.S. &quot;D&quot; Type Handle (1 Set)</text>
<text x="167.2" y="107.1">Standard Clear Non Fire Glass 6mm - Size: 200 x 300mm</text>
<text x="154.3" y="142" transform="rotate(-90 154.3 142)">40</text>
</g>
<g font-size="1.2">
<text x="58.7" y="47.1">LH</text>
<text x="59.1" y="44.1">1</text>
<text x="73" y="45.2">key</text>
<text x="79.7" y="43.3">LEFT HAND</text>
<text x="59.2" y="53.9">2</text>
<text x="79.2" y="53.2">RIGHT HAND</text>
<text x="58.7" y="57.3">RH</text>
<text x="67.9" y="56.2">key</text>
<text x="59.2" y="63.9">3</text>
<text x="79.5" y="62.6">LEFT HAND</text>
<text x="79.5" y="64">REVERSE</text>
<text x="58.3" y="67.4">LHR</text>
<text x="68.8" y="68.2">key</text>
<text x="58.3" y="77.9">RHR</text>
<text x="59.2" y="74.5">4</text>
<text x="69.5" y="77.4">key</text>
<text x="79.2" y="73">RIGHT HAND</text>
<text x="79.2" y="74.5">REVERSE</text>
<text x="60.6" y="110.5">QTY</text>
<text x="69.6" y="110.5">HANDING</text>
<text x="80.2" y="110.5">COLOUR</text>
<text x="155" y="119.7">Frame Profile &amp; Fixing Details</text>
<text x="204.6" y="119.4">02.08.21</text>
<text x="74.8" y="124">Date</text>
<text x="82.5" y="123.6">Sign</text>
<text x="156.8" y="121.4">Not to scale</text>
<text x="188.3" y="122.1">Revisions</text>
<text x="196.3" y="122.1">Reference</text>
<text x="206" y="122.1">Date</text>
<text x="210.3" y="122.1">Drn</text>
<text x="214.2" y="122.1">Ckd</text>
<text x="218.9" y="121.8">Apprd</text>
<text x="56.6" y="126.1">DWG For Approval.</text>
<text x="56.6" y="129.7">DWG For Construct.</text>
<text x="175.3" y="140.9" transform="rotate(-90 175.3 140.9)">Wall</text>
</g>
<g font-size="1.1">
<text x="188.4" y="119.1">zero</text>
<text x="210.8" y="119.1">K.P</text>
<text x="214.3" y="119.1">MBG</text>
<text x="219.7" y="119.1">KMP</text>
</g>
<g font-size="1">
<text x="68.6" y="41.2">Inside</text>
<text x="67.6" y="44.8">Outside</text>
<text x="71.8" y="51.5">Inside</text>
<text x="70.7" y="55.5">Outside</text>
<text x="67.4" y="63.6">Inside</text>
<text x="66.4" y="67.2">Outside</text>
<text x="69.9" y="76.3">Outside</text>
<text x="71" y="72.7">Inside</text>
<text x="153.2" y="131.6">Hole Plug</text>
<text x="154.1" y="129.5">Back Plate</text>
<text x="154.8" y="126.7">Frame</text>
<text x="157.5" y="140.4">Shutter</text>
<text x="172.1" y="146.1">Anchor</text>
</g>
<g font-size=".9">
<text x="56.3" y="135.6">NOTES:</text>
<text x="56.9" y="137.7">1:All Dimensions are in mm</text>
<text x="57" y="138.6">2:Tolerances - All linear dimensions +/- 3mm, others +/- 0.5mm</text>
<text x="57" y="139.6">3:Drawings are indicative for type of hardware, location.</text>
<text x="57" y="141.8">4: All electrified hardware the scope of power supply,</text>
<text x="58.1" y="140.7">For details please refer product catalog</text>
<text x="58.1" y="142.8">including interface with the security system and fire</text>
<text x="58.2" y="143.9">alarm in not in our scope of supply &amp; installation .</text>
<text x="57" y="144.9">5:Design Parameters are Subjected to change without</text>
<text x="57" y="147">6:Hardware Must be Full Fill Fire Rating Standards(if Fire Doors)</text>
<text x="57" y="148.1">7:These are Conceptual Drawings only.</text>
<text x="57" y="149.1">8:Need Exact Templates / Samples for Client Scope/Provisional</text>
<text x="57.8" y="146.2">Notice for Betterment.</text>
<text x="57.8" y="150.2">Hardware's ,if Newly Added Hardware (Which are Not used on</text>
<text x="57.8" y="151.3">Earlier)for Making the Provisions.</text>
</g>
</svg>
